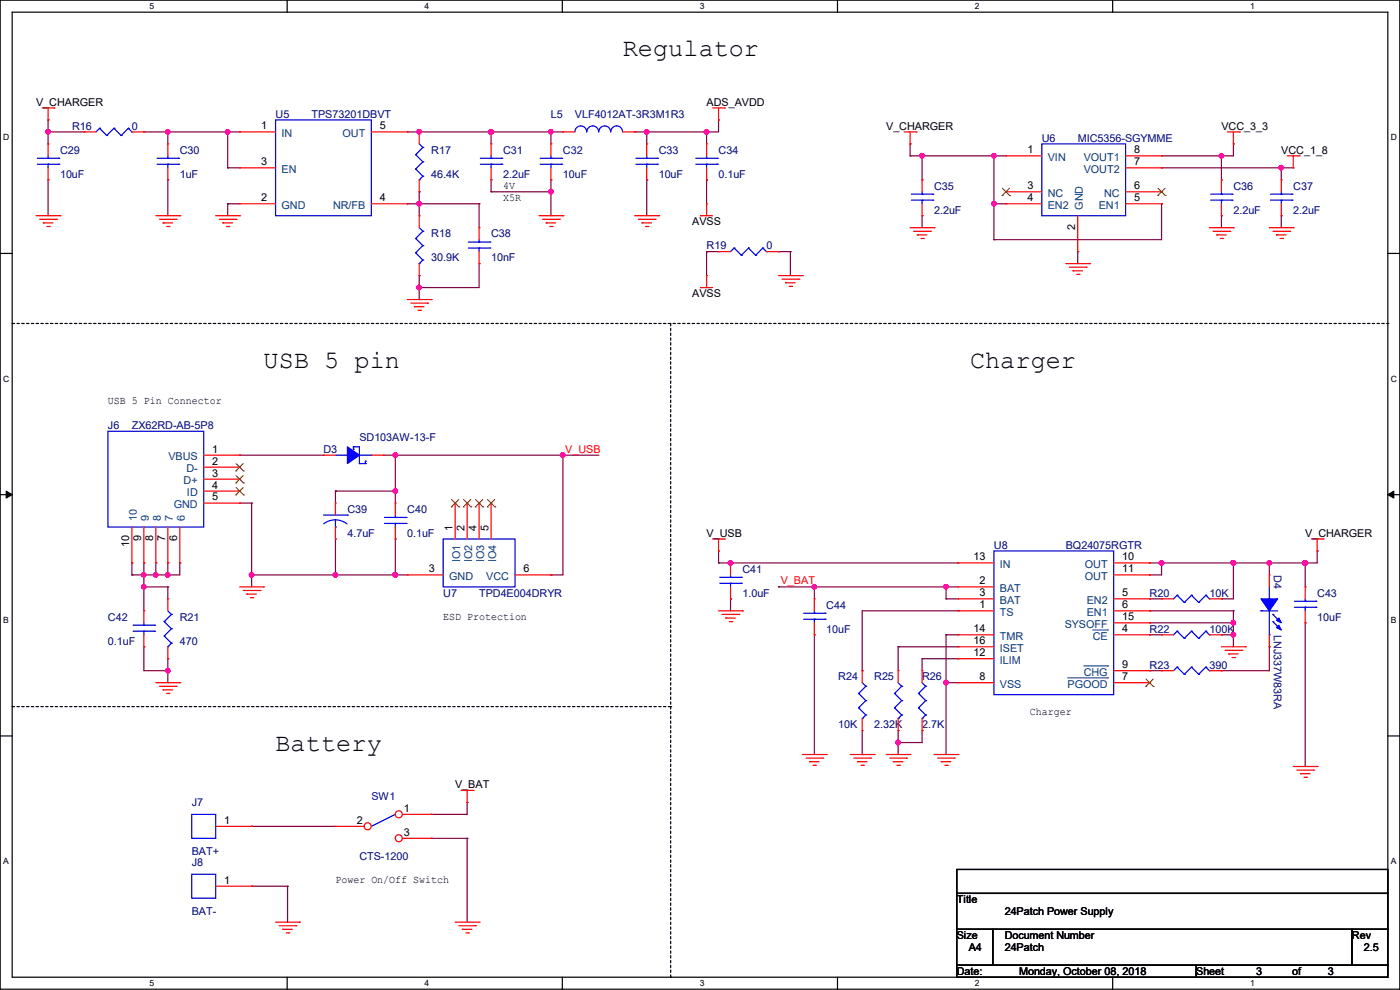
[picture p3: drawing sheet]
<svg xmlns="http://www.w3.org/2000/svg" width="297mm" height="210mm" viewBox="0 0 297 210" stroke-linecap="round" stroke-linejoin="round" font-family="sans-serif">
<path d="M0 0h297v209.8h-297zM2.6 2.6h291.8v204.7h-291.8z" fill="none" stroke="#000" stroke-width=".25"/>
<g fill="#fff">
<path d="M31.7 .3h1v2h-1z"/>
<path d="M31.7 207.6h1v1.9h-1z"/>
</g>
<path d="M60.9 0v2.6M60.9 207.3v2.5" fill="none" stroke="#000" stroke-width=".25"/>
<g fill="#fff">
<path d="M90.1 .3h1v2h-1z"/>
<path d="M90.1 207.6h1v1.9h-1z"/>
</g>
<path d="M119.3 0v2.6M119.3 207.3v2.5" fill="none" stroke="#000" stroke-width=".25"/>
<g fill="#fff">
<path d="M148.5 .3h.9v2h-.9z"/>
<path d="M148.5 207.6h.9v1.9h-.9z"/>
</g>
<path d="M177.7 0v2.6M177.7 207.3v2.5" fill="none" stroke="#000" stroke-width=".25"/>
<g fill="#fff">
<path d="M206.8 .3h1v2h-1z"/>
<path d="M206.8 207.6h1v1.9h-1z"/>
</g>
<path d="M236.1 0v2.6M236.1 207.3v2.5" fill="none" stroke="#000" stroke-width=".25"/>
<g fill="#fff">
<path d="M265.2 .3h1v2h-1z"/>
<path d="M265.2 207.6h1v1.9h-1z"/>
<path d="M.7 28.2h1.2v1.9h-1.2z"/>
<path d="M295.1 28.2h1.2v1.9h-1.2z"/>
<path d="M.7 79.3h1.2v2h-1.2z"/>
<path d="M295.1 79.3h1.2v2h-1.2z"/>
</g>
<path d="M0 53.8h2.6M294.4 53.8h2.6" fill="none" stroke="#000" stroke-width=".25"/>
<g fill="#fff">
<path d="M.7 130.5h1.2v2h-1.2z"/>
<path d="M295.1 130.5h1.1v2h-1.1z"/>
</g>
<path d="M0 104.9h2.6M294.4 104.9h2.6" fill="none" stroke="#000" stroke-width=".25"/>
<path d="M1.3 104.2l1.3 .7-1.3 .8zM294.4 104.9l1.3-.7v1.5z" fill="#000" stroke="#000" stroke-width=".21"/>
<g fill="#fff">
<path d="M.7 181.7h1.2v2h-1.2z"/>
<path d="M295.1 181.7h1.1v2h-1.1z"/>
</g>
<path d="M0 156.1h2.6M294.4 156.1h2.6M203 184.4h91.4v5.1h-91.4zM203 189.5h91.4v7.6h-91.4zM203 197.1h7.6v7.7h-7.6zM210.6 197.1h76.2v7.7h-76.2zM286.8 197.1h7.6v7.7h-7.6zM203 204.8h50.8v2.5h-50.8zM253.8 204.8h40.6v2.5h-40.6z" fill="none" stroke="#000" stroke-width=".25"/>
<path d="M2.6 68.6h291.8M142.3 68.6v138.7M294.4 68.6h.1M2.6 149.9h139.7M142.3 149.9h.1M142.3 207.3h.1" fill="none" stroke="#000" stroke-width=".25" stroke-dasharray=".5"/>
<g fill="none" stroke="#800040" stroke-width=".25">
<path d="M10.2 28h.1M10.2 38.1h.1M10.2 25.4h.1M10.2 28h7.6M10.2 25.4v5.1M10.2 38.1v7.7M30.5 28h.1M30.5 28h20.3M35.6 28h.1M35.6 38.1h.1M35.6 28v2.5M35.6 38.1v7.7"/>
<path d="M48.3 28h.1M48.3 35.6h.1M48.3 28v7.6M48.3 35.6h2.5M86.4 28h.1M86.4 28h33M88.9 28h.1M104.2 28h.1M104.2 38.1h.1M104.2 28v2.5M104.2 38.1v2.6M116.9 28h.1"/>
<path d="M116.9 38.1h.1M116.9 28v2.5M116.9 38.1v7.7M134.7 28h.1M137.2 28h.1M137.2 38.1h.1M137.2 28v2.5M137.2 38.1v7.7M149.9 28h.1M149.9 38.1h.1M149.9 28v2.5M149.9 38.1v5.1"/>
<path d="M152.4 25.4h.1M152.4 25.4v2.6h-17.7M193.1 30.5h.1M193.1 33.1h.1M193.1 33.1h20.3M193.1 30.5v2.6M195.6 38.1h.1M195.6 33.1h.1M195.6 33.1v5M210.9 33.1h.1M210.9 33.1v17.7M246.4 35.6h.1"/>
<path d="M246.4 33.1h.1M246.4 35.6h28M259.1 38.1h.1M259.1 33.1h.1M259.1 33.1v5M261.7 30.5h.1M261.7 30.5v2.6h-15.3M271.8 35.6h.1M271.8 35.6v2.5M48.3 43.2h.1M48.3 43.2h2.5M48.3 43.2v2.6"/>
<path d="M86.4 43.2h.1M86.4 43.2h15.2M88.9 43.2h.1M88.9 58.5h.1M88.9 40.7h.1M88.9 40.7v5.1M88.9 58.5v5M101.6 43.2h.1M101.6 55.9h.1M101.6 43.2v5.1M101.6 55.9v5.1h-12.7M104.2 40.7h.1"/>
<path d="M104.2 40.7h12.7M116.9 40.7h.1M149.9 53.4h.1M149.9 53.4v5.1M149.9 53.4h2.5M165.1 53.4h.1M165.1 53.4h2.6M167.7 53.4h.1M167.7 53.4v5.1M195.6 45.8h.1M195.6 45.8v2.5M210.9 43.2h.1"/>
<path d="M210.9 50.8h.1M210.9 43.2h2.5M228.6 53.4h.1M228.6 53.4v2.5M246.4 43.2h.1M246.4 43.2v7.6h-35.5M259.1 45.8h.1M259.1 45.8v2.5M271.8 45.8h.1M271.8 45.8v2.5M88.9 61h.1M50.8 96.6h.1"/>
<path d="M50.8 96.6h17.8M81.3 96.6h45.7M83.9 96.6h.1M83.9 96.6v10.1M119.4 96.6h.1M119.4 96.6v25.4h-2.5M28 119.4h.1M28 119.4v2.6M30.5 119.4h.1M30.5 119.4v10.2M33.1 119.4h.1M33.1 119.4v2.6"/>
<path d="M35.6 119.4h.1M35.6 119.4v2.6M38.1 119.4h.1M38.1 119.4v2.6h-10.1M50.8 106.7h.1M50.8 106.7h2.6M53.4 106.7h.1M53.4 106.7v17.8M71.2 104.2h.1M71.2 114.3h.1M71.2 104.2v2.5M71.2 114.3v7.7"/>
<path d="M71.2 104.2h12.7M83.9 104.2h.1M83.9 114.3h.1M83.9 114.3v7.7M152.4 116.9h.1M152.4 119.4h.1M152.4 116.9v2.5M152.4 119.4h50.8M155 119.4h.1M243.9 119.4h.1M246.4 119.4h.1M246.4 119.4v2.6h-2.5"/>
<path d="M261.7 119.4h.1M261.7 119.4v7.6h-2.6M269.3 119.4h.1M269.3 119.4v2.6M276.9 119.4h.1M276.9 119.4v5.1M279.4 116.9h.1M279.4 116.9v2.5h-35.5M28 122h.1M30.5 122h.1M30.5 124.5h.1M30.5 137.2h.1"/>
<path d="M30.5 137.2v5.1h5.1M30.5 124.5h5.1M33.1 122h.1M35.6 122h.1M35.6 124.5h.1M35.6 139.7h.1M35.6 124.5v2.5M35.6 139.7v5.1M53.4 122h.1M53.4 122h33M71.2 122h.1M83.9 122h.1"/>
<path d="M116.9 122h.1M155 127h.1M155 127v2.6M165.1 124.5h.1M165.1 124.5h38.1M172.8 124.5h.1M172.8 134.7h.1M172.8 124.5v2.5M172.8 134.7v25.4M190.5 137.2h.1M190.5 137.2h12.7M190.5 137.2v5.1"/>
<path d="M195.6 139.7h.1M195.6 139.7h7.6M195.6 139.7v2.6M200.7 124.5h.1M200.7 134.7h.1M200.7 127h.1M200.7 124.5v2.5M200.7 134.7v25.4M200.7 134.7h2.5M200.7 127h2.5M203.2 129.6h.1M203.2 139.7h.1"/>
<path d="M203.2 129.6h-20.3v12.7M243.9 122h.1M243.9 127h.1M243.9 129.6h.1M243.9 134.7h.1M243.9 132.1h.1M243.9 129.6h17.8M243.9 134.7h2.5M243.9 127h2.5M243.9 132.1h17.8M259.1 127h.1M259.1 134.7h.1"/>
<path d="M259.1 134.7h2.6M261.7 134.7h.1M261.7 132.1h.1M261.7 129.6h.1M261.7 129.6v7.6M269.3 137.2h.1M269.3 137.2v5.1h-10.2M276.9 132.1h.1M276.9 132.1v30.5M35.6 142.3h.1M35.6 144.8h.1M182.9 142.3h.1"/>
<path d="M182.9 155v5.1M190.5 157.5h.1M190.5 155h.1M190.5 155v5.1M195.6 155h.1M195.6 155v2.5h-5.1M200.7 144.8h.1M200.7 144.8h2.5M243.9 142.3h.1M243.9 142.3h2.5M259.1 142.3h.1M53.4 175.3h.1"/>
<path d="M53.4 175.3h17.8M91.5 172.8h.1M91.5 177.8h.1M91.5 177.8h7.6M99.1 170.2h.1M99.1 177.8h.1M99.1 170.2v2.6h-7.6M99.1 177.8v17.8M182.9 160.1h.1M53.4 188h.1M53.4 188h7.6M61 188h.1"/>
<path d="M61 188v7.6"/>
</g>
<g fill="#f0f" stroke="#f0f" stroke-width=".25">
<circle cx="88.9" cy="43.2" r=".49"/>
<circle cx="88.9" cy="61" r=".49"/>
<circle cx="104.2" cy="28" r=".49"/>
<circle cx="88.9" cy="28" r=".49"/>
<circle cx="116.9" cy="28" r=".49"/>
<circle cx="116.9" cy="40.7" r=".49"/>
<circle cx="10.2" cy="28" r=".49"/>
<circle cx="35.6" cy="28" r=".49"/>
<circle cx="48.3" cy="28" r=".49"/>
<circle cx="35.6" cy="121.9" r=".49"/>
<circle cx="53.4" cy="121.9" r=".49"/>
<circle cx="33" cy="121.9" r=".49"/>
<circle cx="30.5" cy="121.9" r=".49"/>
<circle cx="30.5" cy="124.5" r=".49"/>
<circle cx="155" cy="119.4" r=".49"/>
<circle cx="200.7" cy="124.5" r=".49"/>
<circle cx="172.7" cy="124.5" r=".49"/>
<circle cx="261.6" cy="119.4" r=".49"/>
<circle cx="246.4" cy="119.4" r=".49"/>
<circle cx="200.7" cy="144.8" r=".49"/>
<circle cx="261.6" cy="134.6" r=".49"/>
<circle cx="269.3" cy="119.4" r=".49"/>
<circle cx="276.9" cy="119.4" r=".49"/>
<circle cx="261.6" cy="132.1" r=".49"/>
<circle cx="195.6" cy="33" r=".49"/>
<circle cx="271.8" cy="35.6" r=".49"/>
<circle cx="259.1" cy="33" r=".49"/>
<circle cx="83.8" cy="121.9" r=".49"/>
<circle cx="83.8" cy="104.2" r=".49"/>
<circle cx="83.8" cy="96.5" r=".49"/>
<circle cx="71.1" cy="121.9" r=".49"/>
<circle cx="119.4" cy="96.5" r=".49"/>
<circle cx="210.8" cy="43.2" r=".49"/>
<circle cx="210.8" cy="33" r=".49"/>
<circle cx="149.9" cy="28" r=".49"/>
<circle cx="137.2" cy="28" r=".49"/>
<circle cx="190.5" cy="157.5" r=".49"/>
<circle cx="35.6" cy="142.3" r=".49"/>
</g>
<g fill="none" stroke="#f00" stroke-width=".25">
<path d="M8.9 22.9h2.6M10.2 25.4h.1M10.2 30.5h.1M10.2 38.1h.1M10.2 22.9v2.5M10.2 30.5v2.6M10.2 35.6v2.5M11.5 22.9h.1M35.6 30.5h.1M35.6 38.1h.1M35.6 30.5v2.6M35.6 35.6v2.5"/>
<path d="M50.8 28h.1M50.8 35.6h.1M50.8 28h7.7M50.8 35.6h7.7M78.8 28h7.6M86.4 28h.1M151.2 22.9h2.5M152.4 25.4h.1M152.4 22.9v2.5M153.7 22.9h.1M191.8 28h2.6M193.1 30.5h.1"/>
<path d="M193.1 28v2.5M194.4 28h.1M260.4 28h2.5M261.7 30.5h.1M261.7 28v2.5M262.9 28h.1M271.8 38.1h.1M271.8 38.1v2.6M273.1 33.1h2.5M274.4 35.6h.1M274.4 33.1v2.5M275.6 33.1h.1"/>
<path d="M7.7 45.8h5M8.4 46.5h3.6M9.2 47.3h.1M9.2 47.3h2M9.9 48h.6M10.5 48h.1M12 46.5h.1M12.7 45.8h.1M33.1 45.8h5M33.8 46.5h3.6M34.6 47.3h.1M34.6 47.3h2"/>
<path d="M35.3 48h.6M35.9 48h.1M37.4 46.5h.1M38.1 45.8h.1M45.8 45.8h5M46.5 46.5h3.6M47.3 47.3h.1M47.3 47.3h2M48 48h.6M48.6 48h.1M50.1 46.5h.1M50.8 45.8h.1"/>
<path d="M50.8 43.2h.1M50.8 43.2h7.7M78.8 43.2h7.6M86.4 43.2h.1M114.3 45.8h5.1M115.1 46.5h3.6M115.9 47.3h.1M115.9 47.3h2M116.6 48h.5M117.1 48h.1M118.7 46.5h.1M119.4 45.8h.1"/>
<path d="M134.7 45.8h5M135.4 46.5h3.6M136.2 47.3h.1M136.2 47.3h2M136.9 48h.6M137.5 48h.1M139 46.5h.1M139.7 45.8h.1M148.6 45.8h.1M148.6 45.8h2.6M149.9 43.2h.1M149.9 58.5h.1"/>
<path d="M149.9 43.2v2.6M149.9 58.5v2.5M165.1 58.5h5.1M165.9 59.2h3.6M166.7 60h.1M166.7 60h2M169.5 59.2h.1M170.2 58.5h.1M193.1 48.3h5.1M193.8 49.1h3.6M194.6 49.8h.1M194.6 49.8h2"/>
<path d="M195.4 50.6h.5M195.9 50.6h.1M197.4 49.1h.1M198.2 48.3h.1M226.1 55.9h5.1M226.9 56.7h3.5M227.6 57.4h.1M227.6 57.4h2.1M228.4 58.2h.5M228.9 58.2h.1M230.4 56.7h.1M231.2 55.9h.1"/>
<path d="M256.6 48.3h5.1M257.3 49.1h3.6M258.1 49.8h.1M258.1 49.8h2M258.9 50.6h.5M259.4 50.6h.1M260.9 49.1h.1M261.7 48.3h.1M269.3 48.3h5.1M270 49.1h3.6M270.8 49.8h.1M270.8 49.8h2"/>
<path d="M271.6 50.6h.5M271.8 45.8h.1M271.8 43.2v2.6M272.1 50.6h.1M273.6 49.1h.1M274.4 48.3h.1M86.4 63.5h5.1M87.2 64.3h3.5M87.9 65.1h.1M87.9 65.1h2.1M88.7 65.8h.5M89.2 65.8h.1"/>
<path d="M90.7 64.3h.1M91.5 63.5h.1M148.6 61h.1M148.6 61h2.6M167.4 60.7h.5M167.9 60.7h.1M83.9 106.7h.1M83.9 114.3h.1M83.9 106.7v2.6M83.9 111.8v2.5M96.6 106.7h.1M96.6 106.7v7.6"/>
<path d="M99.1 106.7h.1M99.1 106.7v7.6M101.6 106.7h.1M101.6 106.7v7.6M104.2 106.7h.1M104.2 106.7v7.6M151.2 114.3h2.5M152.4 116.9h.1M152.4 114.3v2.6M153.7 114.3h.1M278.2 114.3h2.5M279.4 116.9h.1"/>
<path d="M279.4 114.3v2.6M280.7 114.3h.1M35.6 127h.1M35.6 139.7h.1M35.6 127v2.6M35.6 137.2v2.5M50.8 124.5h5.1M51.6 125.3h3.6M52.4 126h.1M52.4 126h2M53.1 126.8h.5M53.6 126.8h.1"/>
<path d="M55.2 125.3h.1M55.9 124.5h.1M86.4 122h.1M86.4 122h7.6M109.3 122h7.6M116.9 122h.1M152.4 129.6h5.1M153.2 130.3h3.6M154 131.1h.1M154 131.1h2M154.7 131.9h.5M155.2 131.9h.1"/>
<path d="M156.8 130.3h.1M157.5 129.6h.1M246.4 127h.1M246.4 127h2.6M256.6 127h2.5M259.1 127h.1M259.1 137.2h5.1M259.9 138h3.5M260.6 138.7h.1M260.6 138.7h2.1M261.4 139.5h.5M261.9 139.5h.1"/>
<path d="M263.4 138h.1M264.2 137.2h.1M33.1 144.8h5M33.8 145.6h3.6M34.6 146.3h.1M34.6 146.3h2M35.3 147.1h.6M35.9 147.1h.1M37.4 145.6h.1M38.1 144.8h.1M182.9 142.3h.1M182.9 155h.1"/>
<path d="M182.9 142.3v2.5M182.9 152.4v2.6M246.4 142.3h.1M246.4 142.3h2.6M256.6 142.3h2.5M259.1 142.3h.1M97.8 167.7h2.6M99.1 170.2h.1M99.1 167.7v2.5M100.4 167.7h.1M170.2 160.1h5.1M171 160.8h3.5"/>
<path d="M171.7 161.6h.1M171.7 161.6h2.1M172.5 162.3h.5M173 162.3h.1M174.5 160.8h.1M175.3 160.1h.1M180.4 160.1h5.1M181.1 160.8h3.6M181.9 161.6h.1M181.9 161.6h2M182.7 162.3h.5M183.2 162.3h.1"/>
<path d="M184.7 160.8h.1M185.5 160.1h.1M188 160.1h5.1M188.8 160.8h3.5M189.5 161.6h.1M189.5 161.6h2.1M190.3 162.3h.5M190.8 162.3h.1M192.3 160.8h.1M193.1 160.1h.1M198.2 160.1h5M198.9 160.8h3.6"/>
<path d="M199.7 161.6h.1M199.7 161.6h2M200.4 162.3h.6M201 162.3h.1M202.5 160.8h.1M203.2 160.1h.1M274.4 162.6h5M275.1 163.4h3.6M275.9 164.1h.1M275.9 164.1h2M276.6 164.9h.6M277.2 164.9h.1"/>
<path d="M278.7 163.4h.1M279.4 162.6h.1M45.8 188h7.6M53.4 188h.1M58.5 195.6h5M59.2 196.4h3.6M60 197.1h.1M60 197.1h2M60.7 197.9h.6M61.3 197.9h.1M62.8 196.4h.1M63.5 195.6h.1"/>
<path d="M96.6 195.6h5M97.3 196.4h3.6M98.1 197.1h.1M98.1 197.1h2M98.8 197.9h.6M99.4 197.9h.1M100.9 196.4h.1M101.6 195.6h.1"/>
</g>
<g fill="none" stroke="#00f" stroke-width=".25">
<path d="M7.9 34.8h4.6M7.9 33.6h4.6M10.2 33.6h.1M10.2 34.8h.1M10.2 33.1v.5M10.2 34.8v.8M12.5 34.8h.1M12.5 33.6h.1M33.3 34.8h4.6M33.3 33.6h4.6M35.6 33.6h.1M35.6 34.8h.1"/>
<path d="M35.6 33.1v.5M35.6 34.8v.8M37.9 34.8h.1M37.9 33.6h.1M58.5 25.4h20.3v20.4h-20.3zM269.5 42.5h4.6M269.5 41.2h4.6M271.8 41.2h.1M271.8 42.5h.1M271.8 40.7v.5M271.8 42.5v.7M274.1 42.5h.1"/>
<path d="M274.1 41.2h.1M81.6 111h4.5M81.6 109.8h4.5M83.9 109.8h.1M83.9 111h.1M83.9 109.3v.5M83.9 111v.8M86.1 111h.1M86.1 109.8h.1M94 114.3h15.3v10.2h-15.3zM34.8 131.9h.1M34.8 134.9h.1"/>
<path d="M34.8 131.9l1.6 1.5M34.8 134.9l1.6 1.5M35.6 137.2h.1M35.6 129.6l.8 .7M36.4 130.3h.1M36.4 133.4h.1M36.4 136.4h.1M36.4 130.3l-1.6 1.6M36.4 133.4l-1.6 1.5M36.4 136.4l-.8 .8M249.7 126.3h.1M249.7 126.3l-.7 .7"/>
<path d="M249.7 126.3l1.5 1.5M251.2 127.8h.1M252.8 126.3h.1M252.8 126.3l-1.6 1.5M252.8 126.3l1.5 1.5M254.3 127.8h.1M255.8 126.3h.1M255.8 126.3l-1.5 1.5M255.8 126.3l.8 .7M256.6 127h.1M182.2 147.1h.1M182.2 150.2h.1"/>
<path d="M182.2 147.1l1.5 1.5M182.2 150.2l1.5 1.5M182.9 152.4h.1M182.9 144.8l.8 .8M183.7 145.6h.1M183.7 148.6h.1M183.7 151.7h.1M183.7 145.6l-1.5 1.5M183.7 148.6l-1.5 1.6M183.7 151.7l-.8 .7M249.7 141.5h.1M249.7 141.5l-.7 .8"/>
<path d="M249.7 141.5l1.5 1.5M251.2 143h.1M252.8 141.5h.1M252.8 141.5l-1.6 1.5M252.8 141.5l1.5 1.5M254.3 143h.1M255.8 141.5h.1M255.8 141.5l-1.5 1.5M255.8 141.5l.8 .8M256.6 142.3h.1M83.9 172.8h.1M83.9 172.8l-5.1 2.5"/>
<path d="M40.7 185.5h5.1v5h-5.1z"/>
</g>
<g fill="none" stroke="#804000" stroke-width=".21">
<path d="M95.8 107.5h.1M95.8 106l1.6 1.5M97.3 106l-1.5 1.5M97.4 107.5h.1M98.3 107.5h.1M98.3 106l1.6 1.5M99.9 106l-1.6 1.5M99.9 107.5h.1M100.8 107.5h.1M100.9 106l1.5 1.5M102.4 106l-1.6 1.5M102.4 107.5h.1"/>
<path d="M103.4 107.5h.1M103.4 106l1.6 1.5M104.9 106l-1.5 1.5M105 107.5h.1"/>
</g>
<circle cx="78" cy="175.3" r=".74" fill="#fff" stroke="#f00" stroke-width=".25"/>
<path d="M71.2 175.3h.1M71.2 175.3h6.1" fill="none" stroke="#f00" stroke-width=".25"/>
<circle cx="84.6" cy="172.7" r=".74" fill="#fff" stroke="#f00" stroke-width=".25"/>
<path d="M85.4 172.8h6.1M91.5 172.8h.1" fill="none" stroke="#f00" stroke-width=".25"/>
<circle cx="84.6" cy="177.8" r=".74" fill="#fff" stroke="#f00" stroke-width=".25"/>
<g fill="none" stroke="#f00" stroke-width=".25">
<path d="M17.8 28h.1M17.8 28h2.6M28 28h2.5M30.5 28h.1M88.9 28h.1M88.9 28v2.5M88.9 38.1v2.6M104.2 30.5h.1M104.2 38.1h.1M104.2 30.5v2.6M104.2 35.6v2.5M116.9 30.5h.1"/>
<path d="M116.9 38.1h.1M116.9 30.5v2.6M116.9 35.6v2.5M119.4 28h.1M119.4 28h2.6M132.1 28h2.6M134.7 28h.1M137.2 30.5h.1M137.2 38.1h.1M137.2 30.5v2.6M137.2 35.6v2.5M149.9 30.5h.1"/>
<path d="M149.9 38.1h.1M149.9 30.5v2.6M149.9 35.6v2.5M195.6 38.1h.1M195.6 38.1v2.6M213.4 33.1h.1M213.4 33.1h7.6M238.8 33.1h7.6M238.8 35.6h7.6M246.4 35.6h.1M246.4 33.1h.1M259.1 38.1h.1"/>
<path d="M259.1 38.1v2.6M88.9 45.8h.1M88.9 58.5h.1M88.9 40.7h.1M88.9 45.8v2.5M88.9 55.9v2.6M101.6 48.3h.1M101.6 55.9h.1M101.6 48.3v2.5M101.6 53.4v2.5M152.4 53.4h.1M152.4 53.4h2.6"/>
<path d="M162.6 53.4h2.5M165.1 53.4h.1M195.6 45.8h.1M195.6 43.2v2.6M213.4 40.7h.1M213.4 43.2h.1M213.4 40.7h7.6M213.4 43.2h7.6M228.6 53.4h.1M228.6 45.8v7.6M238.8 40.7h7.6M238.8 43.2h7.6"/>
<path d="M246.4 43.2h.1M246.4 40.7h.1M259.1 45.8h.1M259.1 43.2v2.6M43.2 96.6h7.6M43.2 99.1h7.6M50.8 96.6h.1M50.8 99.1h.1M68.6 96.6h.1M68.6 96.6h2.6M78.8 96.6h2.5M81.3 96.6h.1"/>
<path d="M28 119.4h.1M28 111.8v7.6M30.5 119.4h.1M30.5 111.8v7.6M33.1 119.4h.1M33.1 111.8v7.6M35.6 119.4h.1M35.6 111.8v7.6M38.1 119.4h.1M38.1 111.8v7.6M43.2 101.6h7.6M43.2 104.2h7.6"/>
<path d="M43.2 106.7h7.6M50.8 101.6h.1M50.8 104.2h.1M50.8 106.7h.1M71.2 106.7h.1M71.2 114.3h.1M71.2 106.7v2.6M71.2 111.8v2.5M155 119.4h.1M155 119.4v2.6M203.2 119.4h.1M203.2 119.4h7.7"/>
<path d="M236.3 119.4h7.6M243.9 119.4h.1M30.5 129.6h.1M30.5 137.2h.1M30.5 129.6v2.5M30.5 134.7v2.5M155 127h.1M155 124.5v2.5M172.8 127h.1M172.8 134.7h.1M172.8 127v2.6M172.8 132.1v2.6"/>
<path d="M203.2 124.5h.1M203.2 127h.1M203.2 129.6h.1M203.2 134.7h.1M203.2 137.2h.1M203.2 139.7h.1M203.2 134.7h7.7M203.2 124.5h7.7M203.2 127h7.7M203.2 129.6h7.7M203.2 137.2h7.7M203.2 139.7h7.7"/>
<path d="M236.3 134.7h7.6M236.3 127h7.6M236.3 129.6h7.6M236.3 122h7.6M236.3 132.1h7.6M243.9 122h.1M243.9 127h.1M243.9 129.6h.1M243.9 132.1h.1M243.9 134.7h.1M246.4 134.7h.1M246.4 134.7h2.6"/>
<path d="M256.6 134.7h2.5M259.1 134.7h.1M269.3 122h.1M269.3 137.2h.1M269.3 122v2.5M269.3 134.7v2.5M276.9 124.5h.1M276.9 132.1h.1M276.9 124.5v2.5M276.9 129.6v2.5M190.5 142.3h.1M190.5 155h.1"/>
<path d="M190.5 142.3v2.5M190.5 152.4v2.6M195.6 142.3h.1M195.6 155h.1M195.6 142.3v2.5M195.6 152.4v2.6M203.2 144.8h.1M203.2 144.8h7.7M236.3 144.8h7.6M236.3 142.3h7.6M243.9 142.3h.1M243.9 144.8h.1"/>
<path d="M45.8 175.3h7.6M53.4 175.3h.1M85.4 177.8h6.1M91.5 177.8h.1"/>
</g>
<g fill="none" stroke="#00f" stroke-width=".25">
<path d="M21.1 27.2h.1M21.1 27.2l-.7 .8M21.1 27.2l1.5 1.5M22.6 28.7h.1M24.2 27.2h.1M24.2 27.2l-1.6 1.5M24.2 27.2l1.5 1.5M25.7 28.7h.1M27.2 27.2h.1M27.2 27.2l-1.5 1.5M27.2 27.2l.8 .8M28 28h.1"/>
<path d="M88.2 32.8h.1M88.2 35.9h.1M88.2 32.8l1.5 1.5M88.2 35.9l1.5 1.5M88.9 38.1h.1M88.9 30.5l.8 .8M89.7 31.3h.1M89.7 34.3h.1M89.7 37.4h.1M89.7 31.3l-1.5 1.5M89.7 34.3l-1.5 1.6M89.7 37.4l-.8 .7"/>
<path d="M101.9 34.8h4.6M101.9 33.6h4.6M104.2 33.6h.1M104.2 34.8h.1M104.2 33.1v.5M104.2 34.8v.8M106.5 34.8h.1M106.5 33.6h.1M114.6 34.8h4.6M114.6 33.6h4.6M116.9 33.6h.1M116.9 34.8h.1"/>
<path d="M116.9 33.1v.5M116.9 34.8v.8M119.2 34.8h.1M119.2 33.6h.1M129.5 28a1.27 1.27 0 0 0-1.2-1.3 1.27 1.27 0 0 0-1.3 1.3 1.27 1.27 0 0 0-1.3-1.3 1.27 1.27 0 0 0-1.2 1.3 1.25 1.25 0 0 0-1.3-1.3 1.25 1.25 0 0 0-1.2 1.3M132.1 28a1.25 1.25 0 0 0-1.3-1.3 1.25 1.25 0 0 0-1.2 1.3M134.9 34.8h4.6M134.9 33.6h4.6M137.2 33.6h.1M137.2 34.8h.1M137.2 33.1v.5M137.2 34.8v.8"/>
<path d="M139.5 34.8h.1M139.5 33.6h.1M147.6 34.8h4.6M147.6 33.6h4.6M149.9 33.6h.1M149.9 34.8h.1M149.9 33.1v.5M149.9 34.8v.8M152.2 34.8h.1M152.2 33.6h.1M221 30.5h17.8v15.3h-17.8zM88.2 50.6h.1"/>
<path d="M88.2 53.6h.1M88.2 50.6l1.5 1.5M88.2 53.6l1.5 1.6M88.9 55.9h.1M88.9 48.3l.8 .8M89.7 49.1h.1M89.7 52.1h.1M89.7 55.2h.1M89.7 49.1l-1.5 1.5M89.7 52.1l-1.5 1.5M89.7 55.2l-.8 .7M99.4 52.6h4.5"/>
<path d="M99.4 51.4h4.5M101.6 51.4h.1M101.6 52.6h.1M101.6 50.8v.6M101.6 52.6v.8M103.9 52.6h.1M103.9 51.4h.1M155.7 52.6h.1M155.7 52.6l-.7 .8M155.7 52.6l1.6 1.5M157.3 54.1h.1M158.8 52.6h.1"/>
<path d="M158.8 52.6l-1.5 1.5M158.8 52.6l1.5 1.5M160.3 54.1h.1M161.8 52.6h.1M161.8 52.6l-1.5 1.5M161.8 52.6l.8 .8M162.6 53.4h.1M193.3 42.5h4.6M193.3 41.2h4.6M195.6 41.2h.1M195.6 42.5h.1M195.6 40.7v.5"/>
<path d="M195.6 42.5v.7M197.9 42.5h.1M197.9 41.2h.1M256.8 42.5h4.6M256.8 41.2h4.6M259.1 41.2h.1M259.1 42.5h.1M259.1 40.7v.5M259.1 42.5v.7M261.4 42.5h.1M261.4 41.2h.1M22.9 91.5h20.3v20.3h-20.3z"/>
<path d="M71.2 96.6h2.5M73.7 96.6h.1M75 94.8h.1M75 95.3h.1M75 94.8h1.2v3.5M75 94.8v.5M76.2 98.3h.1M76.2 96.6h2.6M76.2 98.3h1.3M77.5 98.3h.1M77.5 97.8h.1M77.5 97.8v.5"/>
<path d="M78.8 96.6h.1M68.6 109.3h5.1M71.2 111.8h.1M71.2 110.3l1.5 .3 .9 .5M71.2 110.3l-1.1 .1-1.4 .7M71.2 110.3v1.5M73.7 109.3h.1M210.9 116.9h25.4v30.5h-25.4zM28.2 133.9h4.6M28.2 132.6h4.6M30.5 132.6h.1M30.5 133.9h.1"/>
<path d="M30.5 132.1v.5M30.5 133.9v.8M32.8 133.9h.1M32.8 132.6h.1M152.7 123.7h4.6M152.7 122.5h4.6M155 122.5h.1M155 123.7h.1M155 122v.5M155 123.7v.8M157.3 123.7h.1M157.3 122.5h.1"/>
<path d="M170.5 131.4h4.5M170.5 130.1h4.5M172.8 130.1h.1M172.8 131.4h.1M172.8 129.6v.5M172.8 131.4v.7M175 131.4h.1M175 130.1h.1M249.7 133.9h.1M249.7 133.9l-.7 .8M249.7 133.9l1.5 1.5M251.2 135.4h.1"/>
<path d="M252.8 133.9h.1M252.8 133.9l-1.6 1.5M252.8 133.9l1.5 1.5M254.3 135.4h.1M255.8 133.9h.1M255.8 133.9l-1.5 1.5M255.8 133.9l.8 .8M256.6 134.7h.1M267.5 129.6h.1M267.5 129.6h3.6M269.3 127h.1M269.3 134.7h.1"/>
<path d="M269.3 124.5v2.5M269.3 129.6v5.1M270 130.3h.1M270 131.9h.1M270 130.3l1.6 1.6M270 131.9l1.6 1.5M274.6 128.8h4.6M274.6 127.6h4.6M276.9 127.6h.1M276.9 128.8h.1M276.9 127v.6M276.9 128.8v.8"/>
<path d="M279.2 128.8h.1M279.2 127.6h.1M189.8 147.1h.1M189.8 150.2h.1M189.8 147.1l1.5 1.5M189.8 150.2l1.5 1.5M190.5 152.4h.1M190.5 144.8l.8 .8M191.3 145.6h.1M191.3 148.6h.1M191.3 151.7h.1M191.3 145.6l-1.5 1.5"/>
<path d="M191.3 148.6l-1.5 1.6M191.3 151.7l-.8 .7M194.9 147.1h.1M194.9 150.2h.1M194.9 147.1l1.5 1.5M194.9 150.2l1.5 1.5M195.6 152.4h.1M195.6 144.8l.8 .8M196.4 145.6h.1M196.4 148.6h.1M196.4 151.7h.1M196.4 145.6l-1.5 1.5"/>
<path d="M196.4 148.6l-1.5 1.6M196.4 151.7l-.8 .7M40.7 172.8h5.1v5h-5.1z"/>
</g>
<g fill="none" stroke="#804000" stroke-width=".21">
<path d="M212.6 39.9l1.6 1.6M214.2 39.9l-1.6 1.6M245.7 39.9l1.5 1.6M247.2 39.9l-1.6 1.6M212.6 41.5h.1M214.2 41.5h.1M245.6 41.5h.1M247.2 41.5h.1M50 99.9h.1M50.1 98.3l1.5 1.6M51.6 98.3l-1.6 1.6M51.6 99.9h.1"/>
<path d="M50 102.4h.1M50 105h.1M50.1 100.9l1.5 1.5M50.1 103.4l1.5 1.6M51.6 100.9l-1.6 1.5M51.6 103.4l-1.6 1.6M51.6 102.4h.1M51.6 105h.1M243.1 145.6h.1M243.1 144.1l1.6 1.5M244.6 144.1l-1.5 1.5M244.7 145.6h.1"/>
</g>
<g fill="#00f" stroke="#00f" stroke-width=".25">
<path d="M267.5 127h3.6l-1.8 2.6z" fill-rule="evenodd"/>
<path d="M271.3 132.6l.5 1-1-.5z" fill-rule="evenodd"/>
<path d="M271.3 131.1l.5 1-1-.5z" fill-rule="evenodd"/>
<path d="M73.7 94.8l2.5 1.8-2.5 1.7z" fill-rule="evenodd"/>
</g>
<path d="M231.8 133.6h3.2M235 133.6h.1M226.5 143.8h8.5M229.9 141.3h5.1M235 141.3h.1M235 143.8h.1" fill="none" stroke="#004080" stroke-width=".21"/>
<g fill="#f0f" stroke="#f0f" stroke-width=".25">
<circle cx="88.9" cy="43.2" r=".49"/>
<circle cx="88.9" cy="61" r=".49"/>
<circle cx="104.2" cy="28" r=".49"/>
<circle cx="88.9" cy="28" r=".49"/>
<circle cx="116.9" cy="28" r=".49"/>
<circle cx="116.9" cy="40.7" r=".49"/>
<circle cx="10.2" cy="28" r=".49"/>
<circle cx="35.6" cy="28" r=".49"/>
<circle cx="48.3" cy="28" r=".49"/>
<circle cx="35.6" cy="121.9" r=".49"/>
<circle cx="53.4" cy="121.9" r=".49"/>
<circle cx="33" cy="121.9" r=".49"/>
<circle cx="30.5" cy="121.9" r=".49"/>
<circle cx="30.5" cy="124.5" r=".49"/>
<circle cx="155" cy="119.4" r=".49"/>
<circle cx="200.7" cy="124.5" r=".49"/>
<circle cx="172.7" cy="124.5" r=".49"/>
<circle cx="261.6" cy="119.4" r=".49"/>
<circle cx="246.4" cy="119.4" r=".49"/>
<circle cx="200.7" cy="144.8" r=".49"/>
<circle cx="261.6" cy="134.6" r=".49"/>
<circle cx="269.3" cy="119.4" r=".49"/>
<circle cx="276.9" cy="119.4" r=".49"/>
<circle cx="261.6" cy="132.1" r=".49"/>
<circle cx="195.6" cy="33" r=".49"/>
<circle cx="271.8" cy="35.6" r=".49"/>
<circle cx="259.1" cy="33" r=".49"/>
<circle cx="83.8" cy="121.9" r=".49"/>
<circle cx="83.8" cy="104.2" r=".49"/>
<circle cx="83.8" cy="96.5" r=".49"/>
<circle cx="71.1" cy="121.9" r=".49"/>
<circle cx="119.4" cy="96.5" r=".49"/>
<circle cx="210.8" cy="43.2" r=".49"/>
<circle cx="210.8" cy="33" r=".49"/>
<circle cx="149.9" cy="28" r=".49"/>
<circle cx="137.2" cy="28" r=".49"/>
<circle cx="190.5" cy="157.5" r=".49"/>
<circle cx="35.6" cy="142.3" r=".49"/>
</g>
<g font-size="5.3">
<text x="132.1" y="11.9">Regulator</text>
<text x="55.9" y="78">USB 5 pin</text>
<text x="205.8" y="78">Charger</text>
<text x="58.5" y="159.3">Battery</text>
</g>
<g font-size="2.3">
<text x="7.7" y="22.4">V_CHARGER</text>
<text x="149.9" y="22.4">ADS_AVDD</text>
<text x="55.4" y="27.4">1</text>
<text x="80.6" y="27.4">5</text>
<text x="188" y="27.5">V_CHARGER</text>
<text x="259.1" y="27.5">VCC_3_3</text>
<text x="55.4" y="35.1">3</text>
<text x="218" y="32.5">1</text>
<text x="240.6" y="35.1">7</text>
<text x="240.6" y="32.5">8</text>
<text x="271.8" y="32.6">VCC_1_8</text>
<text x="106.7" y="40">4V</text>
<text x="218" y="40.1">3</text>
<text x="240.6" y="40.1">6</text>
<text x="55.4" y="42.7">2</text>
<text x="80.6" y="42.7">4</text>
<text x="106.7" y="42.5">X5R</text>
<text x="146.9" y="47.8">AVSS</text>
<text x="218" y="42.7">4</text>
<text x="240.6" y="42.7">5</text>
<text x="228.1" y="48.8" transform="rotate(-90 228.1 48.8)">2</text>
<text x="146.9" y="63.1">AVSS</text>
<text x="22.9" y="85.7">USB 5 Pin Connector</text>
<text x="45" y="96">1</text>
<text x="45" y="98.6">2</text>
<text x="45" y="101.1">3</text>
<text x="45" y="103.6">4</text>
<text x="45" y="106.2">5</text>
<text x="96" y="112.6" transform="rotate(-90 96 112.6)">1</text>
<text x="98.6" y="112.6" transform="rotate(-90 98.6 112.6)">2</text>
<text x="101.1" y="112.6" transform="rotate(-90 101.1 112.6)">4</text>
<text x="103.6" y="112.6" transform="rotate(-90 103.6 112.6)">5</text>
<text x="149.9" y="113.9">V_USB</text>
<text x="276.9" y="113.9">V_CHARGER</text>
<text x="27.4" y="116.1" transform="rotate(-90 27.4 116.1)">10</text>
<text x="30" y="114.9" transform="rotate(-90 30 114.9)">9</text>
<text x="32.5" y="114.9" transform="rotate(-90 32.5 114.9)">8</text>
<text x="35.1" y="114.9" transform="rotate(-90 35.1 114.9)">7</text>
<text x="37.6" y="114.9" transform="rotate(-90 37.6 114.9)">6</text>
<text x="206.5" y="118.9">13</text>
<text x="238" y="118.9">10</text>
<text x="91" y="121.4">3</text>
<text x="111" y="121.4">6</text>
<text x="207.8" y="124">2</text>
<text x="238" y="121.4">11</text>
<text x="94" y="131.4">ESD Protection</text>
<text x="207.8" y="126.5">3</text>
<text x="207.8" y="129">1</text>
<text x="238" y="126.5">5</text>
<text x="238" y="129">6</text>
<text x="238" y="131.6">15</text>
<text x="206.5" y="134.1">14</text>
<text x="206.5" y="136.7">16</text>
<text x="238" y="134.1">4</text>
<text x="206.5" y="139.2">12</text>
<text x="238" y="141.7">9</text>
<text x="207.8" y="144.3">8</text>
<text x="238" y="144.3">7</text>
<text x="218.5" y="151.8">Charger</text>
<text x="96.6" y="167.2">V_BAT</text>
<text x="85.6" y="172.2">1</text>
<text x="47.5" y="174.8">1</text>
<text x="75.7" y="174.8">2</text>
<text x="85.6" y="177.3">3</text>
<text x="47.5" y="187.5">1</text>
<text x="71.2" y="187.3">Power On/Off Switch</text>
<text x="203" y="191.6">Title</text>
<text x="213.2" y="194.1">24Patch Power Supply</text>
<text x="203" y="199.2">Size</text>
<text x="205.5" y="201.8">A4</text>
<text x="213.1" y="199.2">Document Number</text>
<text x="213.2" y="201.8">24Patch</text>
<text x="286.8" y="199.2">Rev</text>
<text x="289.4" y="201.8">2.5</text>
<text x="203" y="206.8">Date:</text>
<text x="216.2" y="206.8">Monday, October 08, 2018</text>
<text x="253.8" y="206.8">Sheet</text>
<text x="266.5" y="206.8">3</text>
<text x="274.1" y="206.8">of</text>
<text x="281.7" y="206.8">3</text>
</g>
<g font-size="2.3" fill="#000080">
<text x="15.3" y="27.5">R16</text>
<text x="28" y="27.5">0</text>
<text x="58.5" y="25">U5</text>
<text x="66.1" y="25">TPS73201DBVT</text>
<text x="116.9" y="25">L5</text>
<text x="122" y="25">VLF4012AT-3R3M1R3</text>
<text x="12.7" y="32.6">C29</text>
<text x="38.1" y="32.6">C30</text>
<text x="91.5" y="32.6">R17</text>
<text x="106.7" y="32.6">C31</text>
<text x="119.4" y="32.6">C32</text>
<text x="139.7" y="32.6">C33</text>
<text x="152.4" y="32.6">C34</text>
<text x="221" y="30.1">U6</text>
<text x="228.6" y="30.1">MIC5356-SGYMME</text>
<text x="12.7" y="37.7">10uF</text>
<text x="38.1" y="37.7">1uF</text>
<text x="91.5" y="37.7">46.4K</text>
<text x="106.7" y="37.7">2.2uF</text>
<text x="119.4" y="37.7">10uF</text>
<text x="139.7" y="37.7">10uF</text>
<text x="152.4" y="37.7">0.1uF</text>
<text x="198.2" y="40.2">C35</text>
<text x="261.7" y="40.2">C36</text>
<text x="274.4" y="40.2">C37</text>
<text x="198.2" y="45.3">2.2uF</text>
<text x="261.7" y="45.3">2.2uF</text>
<text x="274.4" y="45.3">2.2uF</text>
<text x="91.5" y="50.4">R18</text>
<text x="104.2" y="50.4">C38</text>
<text x="149.9" y="52.9">R19</text>
<text x="162.6" y="52.9">0</text>
<text x="91.5" y="55.5">30.9K</text>
<text x="104.2" y="55.5">10nF</text>
<text x="22.9" y="91">J6</text>
<text x="28" y="91">ZX62RD-AB-5P8</text>
<text x="76.2" y="93.6">SD103AW-13-F</text>
<text x="68.6" y="96.1">D3</text>
<text x="73.7" y="108.8">C39</text>
<text x="73.7" y="113.9">4.7uF</text>
<text x="86.4" y="108.8">C40</text>
<text x="86.4" y="113.9">0.1uF</text>
<text x="210.9" y="116.4">U8</text>
<text x="226.1" y="116.4">BQ24075RGTR</text>
<text x="157.5" y="121.5">C41</text>
<text x="270.2" y="122" transform="rotate(90 270.2 122)">D4</text>
<text x="22.9" y="131.7">C42</text>
<text x="38.1" y="131.7">R21</text>
<text x="94" y="126.6">U7</text>
<text x="101.6" y="126.6">TPD4E004DRYR</text>
<text x="157.5" y="126.6">1.0uF</text>
<text x="175.3" y="129.1">C44</text>
<text x="243.9" y="126.6">R20</text>
<text x="256.6" y="126.6">10K</text>
<text x="279.4" y="126.6">C43</text>
<text x="279.4" y="131.7">10uF</text>
<text x="22.9" y="136.7">0.1uF</text>
<text x="38.1" y="136.7">470</text>
<text x="175.3" y="134.2">10uF</text>
<text x="243.9" y="134.2">R22</text>
<text x="256.6" y="134.2">100K</text>
<text x="270.2" y="134.7" transform="rotate(90 270.2 134.7)">LNJ337W83RA</text>
<text x="243.9" y="141.8">R23</text>
<text x="256.6" y="141.8">390</text>
<text x="177.8" y="144.4">R24</text>
<text x="185.5" y="144.4">R25</text>
<text x="195.6" y="144.4">R26</text>
<text x="177.8" y="154.5">10K</text>
<text x="185.5" y="154.5">2.32K</text>
<text x="195.6" y="154.5">2.7K</text>
<text x="40.7" y="171">J7</text>
<text x="78.8" y="169.8">SW1</text>
<text x="40.7" y="183.7">J8</text>
<text x="40.7" y="181.4">BAT+</text>
<text x="76.2" y="182.5">CTS-1200</text>
<text x="40.7" y="194.1">BAT-</text>
</g>
<g font-size="2.3" fill="#004080">
<text x="59.7" y="29">IN</text>
<text x="72.7" y="29">OUT</text>
<text x="222.3" y="34.1">VIN</text>
<text x="229.9" y="34.1">VOUT1</text>
<text x="59.7" y="36.7">EN</text>
<text x="222.3" y="41.7">NC</text>
<text x="229.9" y="36.7">VOUT2</text>
<text x="234.2" y="41.7">NC</text>
<text x="59.7" y="44.3">GND</text>
<text x="70.7" y="44.3">NR/FB</text>
<text x="222.3" y="44.3">EN2</text>
<text x="229.7" y="44.5" transform="rotate(-90 229.7 44.5)">GND</text>
<text x="233.1" y="44.3">EN1</text>
<text x="35.7" y="97.6">VBUS</text>
<text x="39.5" y="100.2">D-</text>
<text x="36.9" y="107.8">GND</text>
<text x="38.9" y="102.7">D+</text>
<text x="39.7" y="105.2">ID</text>
<text x="29" y="110.5" transform="rotate(-90 29 110.5)">10</text>
<text x="31.6" y="110.5" transform="rotate(-90 31.6 110.5)">9</text>
<text x="34.1" y="110.5" transform="rotate(-90 34.1 110.5)">8</text>
<text x="36.7" y="110.5" transform="rotate(-90 36.7 110.5)">7</text>
<text x="39.2" y="110.5" transform="rotate(-90 39.2 110.5)">6</text>
<text x="97.6" y="119.3" transform="rotate(-90 97.6 119.3)">IO1</text>
<text x="100.2" y="119.3" transform="rotate(-90 100.2 119.3)">IO2</text>
<text x="102.7" y="119.3" transform="rotate(-90 102.7 119.3)">IO3</text>
<text x="105.2" y="119.3" transform="rotate(-90 105.2 119.3)">IO4</text>
<text x="95.3" y="123">GND</text>
<text x="103.2" y="123">VCC</text>
<text x="212.1" y="120.5">IN</text>
<text x="212.1" y="125.6">BAT</text>
<text x="230.2" y="120.5">OUT</text>
<text x="230.2" y="123">OUT</text>
<text x="212.1" y="128.1">BAT</text>
<text x="212.1" y="130.6">TS</text>
<text x="230.6" y="128.1">EN2</text>
<text x="230.6" y="130.6">EN1</text>
<text x="212.1" y="135.7">TMR</text>
<text x="225.9" y="133.2">SYSOFF</text>
<text x="231.8" y="135.7">CE</text>
<text x="212.1" y="138.3">ISET</text>
<text x="212.1" y="140.8">ILIM</text>
<text x="229.9" y="143.3">CHG</text>
<text x="212.1" y="145.9">VSS</text>
<text x="226.5" y="145.9">PGOOD</text>
</g>
<g font-size="2.3" fill="#f00">
<text x="119.9" y="96.1">V_USB</text>
<text x="165.7" y="124">V_BAT</text>
</g>
<g font-size="1.8">
<text x="31.7" y="1.9">5</text>
<text x="90.1" y="1.9">4</text>
<text x="148.5" y="1.9">3</text>
<text x="206.8" y="1.9">2</text>
<text x="265.2" y="1.9">1</text>
<text x=".7" y="29.8">D</text>
<text x="295.1" y="29.8">D</text>
<text x=".7" y="80.9">C</text>
<text x="295.1" y="80.9">C</text>
<text x=".7" y="132.1">B</text>
<text x="295.1" y="132.1">B</text>
<text x=".7" y="183.3">A</text>
<text x="295.1" y="183.3">A</text>
<text x="31.7" y="209.2">5</text>
<text x="90.1" y="209.2">4</text>
<text x="148.5" y="209.2">3</text>
<text x="206.8" y="209.2">2</text>
<text x="265.2" y="209.2">1</text>
</g>
</svg>
